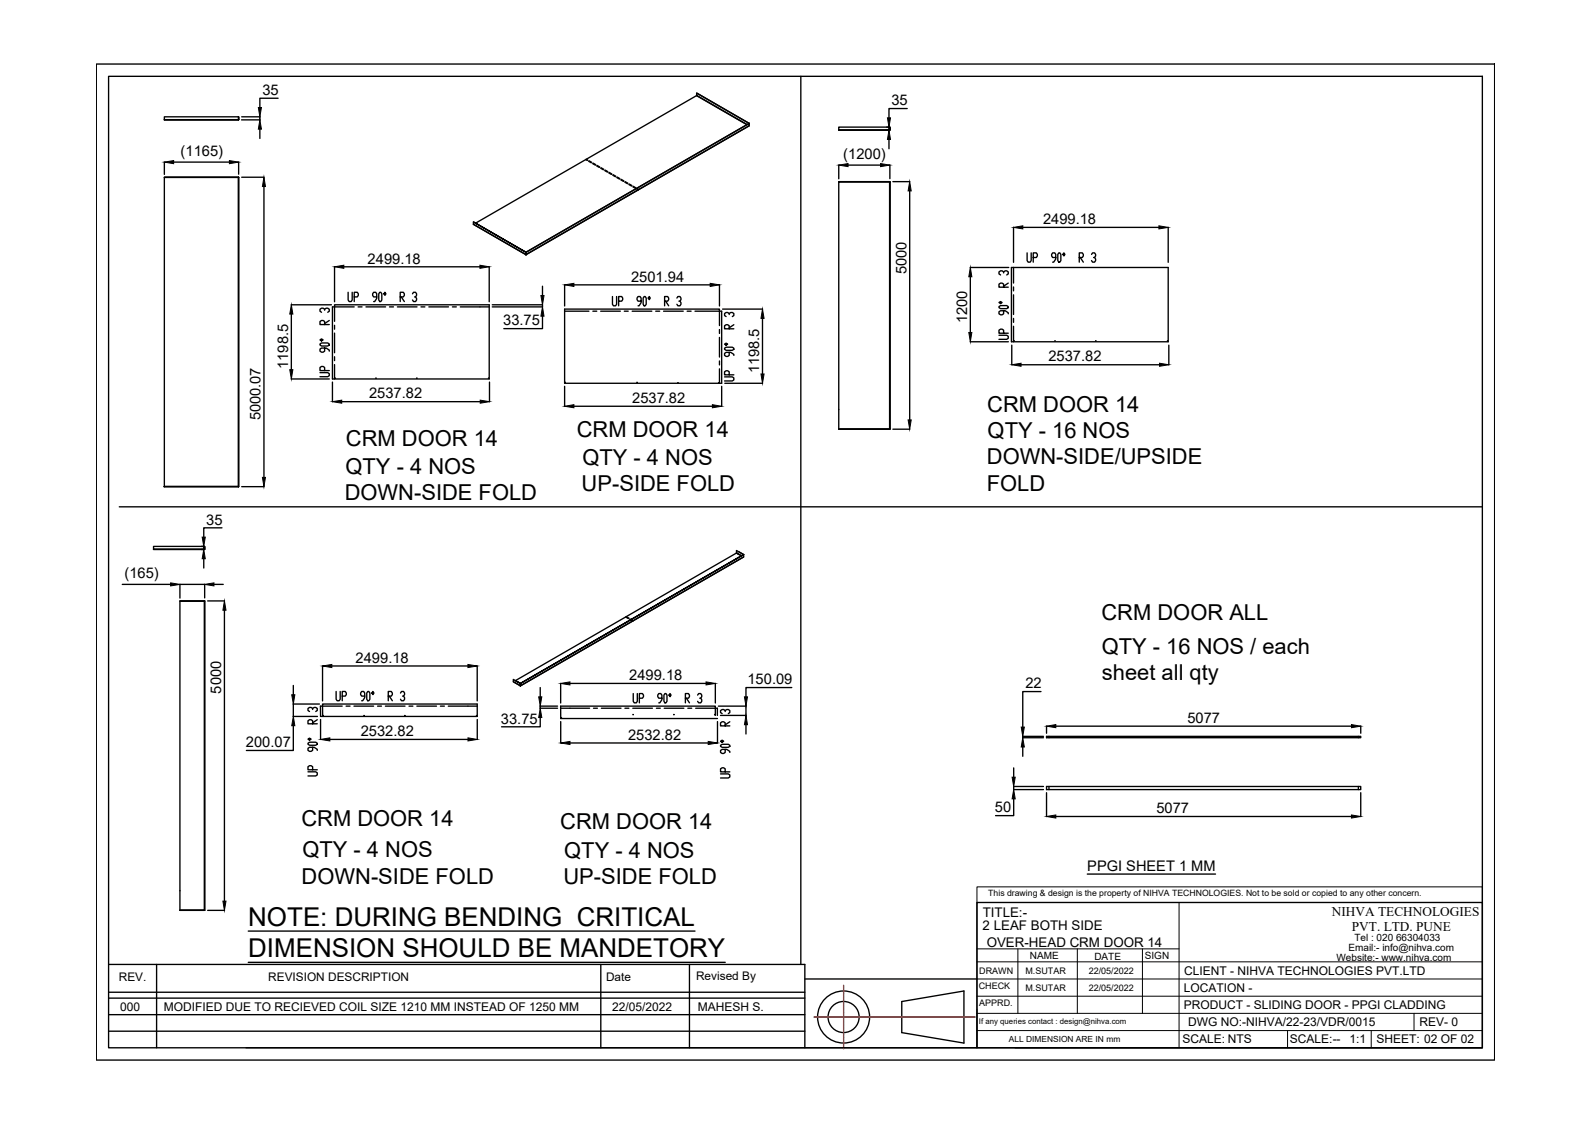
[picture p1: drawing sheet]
<svg xmlns="http://www.w3.org/2000/svg" width="297mm" height="210mm" viewBox="0 0 297 210" stroke-linecap="round" stroke-linejoin="round" font-family="sans-serif">
<!-- layer: 0 -->
<g fill="none" stroke="#000" stroke-width=".25">
<path d="M18 12h261.4v186.1h-261.4zM20.3 14.3h256.8v181.5h-256.8zM52 18.4h-3.4v1.7M130.2 17.8v.1M130.2 17.4l9.8 5.7M149.7 14.3v166M30.7 21.8h13.9v.6h-13.9zM30.7 33.2h13.9M30.7 22.4h.1M30.7 30.3v2.3M30.7 33.1h13.9M32.5 30.3h10.4"/>
<path d="M44.6 33.2v57.8h-13.9M44.6 22.4h-13.9M44.6 21.8v.6zM44.6 33.1v.1M44.6 33.1v57.9M44.6 22.4h.1M44.6 33.1l-13.9 .1v57.8M44.6 30.3v2.3M45.1 22.4h3.5M45.2 21.8h3.4M45.2 33.1h4.2M48.6 21.8v.6"/>
<path d="M48.6 24.1v1.8M49.3 34.9v54.3M109.5 29.8l.3 .2M109.6 29.7l.3 .2M110 30.2l.5 .2M110.1 30l.5 .3M110.8 30.6l.5 .3M110.8 30.5l.6 .3M111.5 31l.5 .3M111.6 30.9l.5 .3M112.3 31.5l.5 .2M112.4 31.3l.5 .3"/>
<path d="M113.1 31.9l.4 .3M113.1 31.8l.5 .3M113.8 32.3l.5 .3M113.9 32.2l.5 .3M114.6 32.8l.5 .2M114.6 32.6l.5 .3M115.3 33.2l.5 .3M115.4 33.1l.5 .3M116.1 33.6l.5 .3M116.1 33.5l.5 .3M116.8 34.1l.5 .2M116.9 34l.5 .2"/>
<path d="M117.6 34.5l.5 .3M117.6 34.4l.5 .3M118.3 34.9l.5 .3M118.4 34.8l.5 .3M119.1 35.4l.2 .1M119.1 35.3l.3 .1M139.6 23.3l-9.4-5.4-41.3 23.8M140 23.1h.1M140 23.1l-9.8-5.7v.4l9.5 5.5M140 23.1l-41.7 24M140 23.5l-41.7 24.1-9.8-5.7M156.8 23.8h9.5v.5h-9.5z"/>
<path d="M156.8 24.3h9.5zM156.8 34h9.5v46.2h-9.5h9.5M156.8 30.8v2.6M158.5 30.9h6.1M165.8 23.8h.4v.5h-.5M166.2 26.1v1.7M166.3 24.3v-.5v.5M166.3 34h-9.5M166.3 34h-9.5v46.2h9.5M166.3 30.8v2.6M166.9 34h3.2M169.6 20.3h-3.4v1.7"/>
<path d="M170.1 35.7v42.8M54.4 57h7.6M54.5 58.7v10.4M60.7 58v-.2l-.3-.2h-.3l-.3 .2v.4l.3 .2M60.7 57.8l.3-.2 .6 .2v.4l-.3 .2M61.6 59.9l-.9 .6M62.5 49.8v6.6M64.3 49.9h25.4M65.1 54.6v1.5l.2 .3h.3l.2-.3v-1.5M66.2 57.4h-4.1v13.4h29.4v-13.8h-29v3.1M66.2 55.5h.6l.2-.3-.2-.6h-.6v1.8M66.9 57.4h.8"/>
<path d="M68.4 57.4h3.7M70.4 55.5h-.5l-.2-.3 .2-.6h.3l.2 .3v.9l-.4 .6h-.1M71 54.6h.2l.2 .3v1.2l-.2 .3h-.2l-.2-.3v-1.2zM72 54.6l.1 .3-.1 .3-.2-.3zM72.8 57.4h.8M74.3 57.4h3.7M74.8 55.5h.6l.2-.3-.2-.6h-.6v1.8M75 55.5l.6 .9M77.1 54.9l.2-.3h.4l.2 .3-.2 .6h-.2M77.7 55.5l.2 .3-.2 .6h-.4l-.2-.3M78.7 57.4h.7M80.2 57.4h3.6"/>
<path d="M84.6 57.4h.7M86 57.4h5.5M88.5 41.5l9.8 5.6zM88.5 41.5v.4l9.8 5.7v-.5M91.5 49.8v6.6M92 57h9.4v.4h-9.4M98.3 47.1v.5M98.3 47.6h.1M98.3 47.1l41.7-24v.4l-41.7 24.1zM101.4 59.1v2.3h-7.2M101.4 53.5v1.7M105.5 58.2h4.6"/>
<path d="M105.5 53.2v4M107.3 53.2h25.5M110.8 58.2h.8M112.3 58.2h3.7M114.5 55.4v1.5l.2 .3h.4l.2-.3v-1.5M115.6 56.3h.6l.2-.3-.2-.6h-.6v1.8M116.7 58.2h.7M118.2 58.2h3.6M119.8 56.3h-.5l-.2-.3 .2-.6h.4l.1 .3v.9l-.3 .6h-.2M120.4 55.4h.2l.2 .3v1.2l-.2 .3h-.2l-.2-.3v-1.2zM121.4 55.4l.2 .3-.2 .3-.2-.3zM122.6 58.2h.7"/>
<path d="M124 58.2h3.7M124.2 56.3h.6l.2-.3-.2-.6h-.6v1.8M124.4 56.3l.6 .9M126.5 55.7l.2-.3h.4l.2 .3v.3l-.2 .3h-.2M127.1 56.3l.2 .3-.2 .6h-.4l-.2-.3M128.4 58.2h.8M129.9 58.2h5v13.4h-29.4v-13.8h29v3.1M134.5 53.2v4M135.1 57.8h7.5M136.3 58.8v-.2l-.3-.2h-.3l-.3 .2v.4l.3 .2M136.3 58.6l.3-.2 .6 .2v.4l-.3 .2M142.5 59.5v10.4"/>
<path d="M181.4 50h7.2M181.4 51.7v10.4M186.7 57.3l.3-.2h1.2l.3 .2v.2l-.3 .2h-1.2l-.3-.2zM186.7 56.5l.3-.1 .3 .1-.3 .2zM187.6 58.1v.6l-.3 .1-.6-.1v-.4l.3-.2h.9l.6 .4v.2M187.6 53.7v-.6l-.3-.2-.6 .2v.6h1.8M187.6 51v-.2l-.3-.2h-.3l-.3 .2v.4l.3 .2M187.6 50.8l.3-.2h.3l.3 .2v.4l-.3 .2M188.5 52.9l-.9 .6M189.1 50h29.3v13.9h-29.3zM189.5 42.5v6.5M189.5 50v2.9"/>
<path d="M189.5 53.6v.8M189.5 55.1v3.7M189.5 59.5v.8M191.2 42.5h25.4M192 47.3v1.4l.2 .3h.4l.2-.3v-1.4M193.1 48.1h.6l.2-.3-.2-.5h-.6v1.7M197.4 48.1h-.6l-.2-.3 .2-.5h.4l.2 .3v.8l-.4 .6h-.2M197.9 47.3h.2l.2 .3v1.1l-.2 .3h-.2l-.2-.3v-1.1zM198.9 47.3l.2 .3-.2 .2-.2-.2zM201.8 48.1h.5l.2-.3-.2-.5h-.5v1.7M201.9 48.1l.6 .9M204 47.6l.2-.3h.4l.2 .3-.2 .5h-.2"/>
<path d="M204.6 48.1l.2 .3-.2 .6h-.4l-.2-.3M218.4 42.5v6.5M54.4 70.8h7.2M59.8 69.6h1.5l.3 .2v.4l-.3 .2h-1.5M59.8 64.3l.3-.2h1.2l.3 .2v.2l-.3 .2h-1.2l-.3-.2zM59.8 63.5l.3-.2 .3 .2-.3 .2zM60.7 69.3v-.6l-.3-.2-.6 .2v.6h1.8M60.7 65.1v.5l-.3 .2-.6-.2v-.4l.3-.1h.9l.6 .3v.2M60.7 60.7v-.6l-.3-.2-.6 .2v.6h1.8M62.1 71.4v3.7M62.5 60.8v.7M62.5 62.3v3.6"/>
<path d="M62.5 66.7v.7M62.5 68.1v2.7M63.9 75.1h25.9M91.5 71.4v3.7M105.5 72.2v3.7M107.3 75.9h25.9M134.5 61.6v.7M134.5 63.1v3.6M134.5 67.5v.7M134.5 68.9v2.7M134.9 72.2v3.7M135.4 70.4h1.5l.3 .2v.4l-.3 .2h-1.5"/>
<path d="M135.4 65.1l.3-.2h1.2l.3 .2v.2l-.3 .2h-1.2l-.3-.2zM135.4 64.3l.3-.2 .3 .2-.3 .2zM135.5 71.6h7.1M136.3 70.1v-.6l-.3-.2-.6 .2v.6h1.8M136.3 65.9v.5l-.3 .2-.6-.2v-.3l.3-.2h.9l.6 .3v.2M136.3 61.5v-.6l-.3-.2-.6 .2v.6h1.8M137.2 60.7l-.9 .6M156.8 76.5v.1M181.4 63.9h7.1M186.7 62.7h1.5l.3 .2v.3l-.3 .2h-1.5M187.6 62.3v-.6l-.3-.2-.6 .2v.6h1.8M189.1 64.5v3.7"/>
<path d="M189.5 61v2.9M190.9 68.2h25.9M218.5 64.5v3.7M22.3 94.7h254.8M41.5 98.7h-3.4v1.7M44.5 90.9l.1 .1M44.5 90.9h.1M44.5 90.9l-13.8 .1M44.6 91h.1M45.2 91h4.2M166.3 80.2v-46.2v46.2M166.3 80.2h.1"/>
<path d="M166.9 80.2h3.2M22.9 109.2h9M28.7 102.1h9.5v.6h-9.5zM28.7 102.7h9.5zM33.6 112.3h4.6v57.8M37.7 102.1h.4v.6h-.5M38.1 104.4v1.8M38.2 112.3l-4.6 .1M38.2 102.7v-.6l.1 .6M38.3 112.3l-4.7 .1v57.8M38.3 111.8v-2.6h-4.7v2.6M38.8 112.3h3.2"/>
<path d="M40 109.2h1.7M42 114.1v54.3M117 115.3l.5 .3M117.1 115.3l.5 .3M117.7 115.8l.6 .3M117.8 115.7l.6 .3M137.7 103.3l.4 .3M137.7 103.3v-.4l1.3 .8M137.7 103.3l.9 .6M138.1 103.1l.9 .6M138.6 103.9l-.9-.5-41.3 23.8 .9 .5-1.3-.7v.4l1.3 .8M139 103.7l-41.7 24v.5v-.5l41.7-24v.4l-41.7 24.1"/>
<path d="M139 104.1l-41.7 24.1M139 103.7h.1M54.8 135.6v4.7h-8.7M54.8 128.1v1.8M57.6 138.9l.3-.2h1.1l.3 .2v.2l-.3 .2h-1.1l-.3-.2zM57.6 138.2l.3-.2 .3 .2-.3 .1zM58.4 139.7v.6l-.2 .1-.6-.1v-.4l.3-.2h.8l.6 .4v.2M58.4 135.3v-.6l-.2-.2-.6 .2v.6h1.7M58.4 132.6v-.2l-.2-.2h-.3l-.3 .2v.4l.3 .2M58.4 132.4l.3-.2 .6 .2v.4l-.3 .2M59.3 134.5l-.9 .6M59.7 131.6h-4.9v2.3h4.5"/>
<path d="M59.9 134.5v3.7M60.3 124.5v6.5M61.7 138.2h25.8M62 124.5h25.5M62.8 129.2v1.5l.2 .3h.4l.2-.3v-1.5M64 132h-4.1v1.9h29.3v-2.3h-28.9v2.3M64 130.1h.5l.2-.3-.2-.6h-.5v1.8M64.7 132h.7M66.2 132h3.6M68.2 130.1h-.6l-.2-.3 .2-.6h.4l.2 .3v.9l-.4 .6h-.2M68.7 129.2h.3l.1 .3v1.2l-.1 .3h-.3l-.1-.3v-1.2zM69.7 129.2l.2 .3-.2 .3-.2-.3z"/>
<path d="M70.6 132h.7M72 132h3.7M72.6 130.1h.6l.1-.3-.1-.6h-.6v1.8M72.8 130.1l.5 .9M74.9 129.5l.2-.3h.3l.2 .6-.2 .3h-.2M75.4 130.1l.2 .3-.2 .6h-.3l-.2-.3M76.5 132h.7M77.9 132h3.7M82.3 132h.8M83.8 132h5.4M89.2 124.5v6.5M89.2 134.5v3.7"/>
<path d="M96 127.4l1.3 .8M97.3 127.7v.5zM97.3 128.2h.1M101 134.1v1.7h-7.2M101 128.5v1.7M104.2 132h-3.2v.4h3.2M104.8 132.4h5.4M104.8 127.7v3.7M104.8 134.9v4M106.5 127.7h25.5M106.6 138.9h25.8M110.9 132.4h.8"/>
<path d="M112.4 132.4h3.7M116.8 132.4h.8M118.3 132.4h3.7M118.4 129.6v1.5l.2 .3h.3l.2-.3v-1.5M119.5 130.5h.6l.2-.3-.2-.6h-.6v1.8M122.7 132.4h.7M123.7 130.5h-.6l-.1-.3 .1-.6h.4l.2 .3v.9l-.4 .6h-.2M124.2 132.4h3.6M124.3 129.6h.2l.2 .3v1.2l-.2 .3h-.2l-.2-.3v-1.2zM125.3 129.6l.1 .3-.1 .3-.2-.3zM128.1 130.5h.6l.2-.3-.2-.6h-.6v1.8M128.3 130.5l.6 .9"/>
<path d="M128.6 132.4h.7M130 132.4h4.1v1.3M130.4 129.9l.2-.3h.4l.2 .6-.2 .3h-.2M131 130.5l.2 .3-.2 .6h-.4l-.2-.3M133.7 133.7v-1.7h-28.9v2.3h29.3M133.7 127.7v3.7M134.1 134.9v4M134.3 132h5.2l-.1 1.7h-4.7M134.7 139.3l.3-.2h1.1l.3 .2v.2l-.3 .2h-1.1l-.3-.2zM134.7 138.5l.3-.2 .3 .2-.3 .2zM135.6 135.7v-.6l-.3-.2-.6 .2v.6h1.7M135.6 133v-.2l-.3-.2-.6 .2v.4l.3 .2"/>
<path d="M135.6 132.8l.3-.2 .5 .2v.4l-.3 .2M136.4 134.9l-.8 .6M139.4 135.5v1.7M148 128.5h-8.6v1.7M191.2 139.6v1.8M194.6 129.3h-3.4v6.6M195.1 137.6h-3.9v.3h3.9M195.6 137.6h58.8v.3h-58.8zM195.6 135.7v1.4M196.1 137.6v.3M197.4 135.7h55.2M253.9 137.6v.3"/>
<path d="M254.4 135.7v1.4M57.6 144.3h1.4l.3 .2v.3l-.3 .2h-1.4M58.4 143.9v-.6l-.2-.2-.6 .2v.6h1.7M134.7 144.7h1.4l.3 .1v.4l-.3 .2h-1.4M135.6 144.3v-.6l-.3-.2-.6 .2v.6h1.7M135.6 140.1v.5l-.3 .2-.6-.2v-.3l.3-.2h.9l.5 .4v.1M189.5 147h5.6M189.5 147.6h5.6M189.5 149.3v3.2h-3.4M189.5 143.5v1.8M189.5 147v.6M195.6 147h58.8v.6h-58.8z"/>
<path d="M195.6 148.2v4.4M196.1 147v.6M197.4 152.6h55.2M253.9 147v.6M254.4 148.2v4.4M33.6 170.1l4.6 .1M33.6 166.5h.1M33.6 170.1h4.6M38.2 170.1l-4.6 .1M38.2 170.1l.1-57.8-.1 57.9M38.2 170.1h.1M38.8 170.2h3.2"/>
<path d="M46.4 174h83.5M46.4 179.9h89.2M182.6 168.7h94.5v27.1h-94.5zM203.3 163.4h23.9M20.3 180.3h130.2v15.5h-104.5M20.3 192.7h130.2M20.3 185.5h130.2M20.3 189.7h130.2M20.3 186.6h130.2M29.3 180.3v15.5M112.3 180.3v15.5M128.9 180.3v15.5"/>
<path d="M150.5 195.8h32.1M150.5 183h32.1M168.6 187.2l11.6-2v9.8l-11.6-2zM189.8 195.8h87.3"/>
<circle cx="62.6" cy="70.7" r=".03"/>
<circle cx="70.3" cy="70.7" r=".03"/>
<circle cx="77.9" cy="70.7" r=".03"/>
<circle cx="91.3" cy="70.7" r=".03"/>
<circle cx="105.7" cy="71.5" r=".03"/>
<circle cx="119.1" cy="71.5" r=".03"/>
<circle cx="126.7" cy="71.5" r=".03"/>
<circle cx="134.4" cy="71.5" r=".03"/>
<circle cx="189.6" cy="63.7" r=".03"/>
<circle cx="197.2" cy="63.7" r=".03"/>
<circle cx="204.8" cy="63.7" r=".03"/>
<circle cx="218.3" cy="63.7" r=".03"/>
<circle cx="60.4" cy="133.8" r=".03"/>
<circle cx="68" cy="133.8" r=".03"/>
<circle cx="75.7" cy="133.8" r=".03"/>
<circle cx="89.1" cy="133.8" r=".03"/>
<circle cx="104.9" cy="134.1" r=".03"/>
<circle cx="118.3" cy="133.6" r=".03"/>
<circle cx="126" cy="133.6" r=".03"/>
<circle cx="133.6" cy="133.6" r=".03"/>
<circle cx="157.7" cy="190.1" r="4.9"/>
<circle cx="157.7" cy="190.1" r="2.91"/>
</g>
<g fill="none" stroke="#000" stroke-width=".19">
<path d="M182.6 165.8h94.5v2.9h-94.5zM182.6 179.8h94.5M182.6 168.7v27.1M182.6 177.4h37.8M184.2 168.7h92.9M190.3 177.4v12M201.4 177.4v12M213.6 177.4v12M220.4 168.7v27.1M182.6 189.4h94.5M182.6 186.2h94.5M182.6 183h94.5"/>
<path d="M182.6 192.6h94.5M240.7 192.6v3.2M256.3 192.6v3.2M264.3 189.4v3.2"/>
</g>
<g fill="none" stroke="#f00" stroke-width=".25">
<path d="M152.2 190.1h.2M152.5 190.1h.1M152.7 190.1h.3M153.1 190.1h.1M153.2 190.1h.4M153.7 190.1h.1M153.8 190.1h.4M154.3 190.1h.1M154.4 190.1h.4M154.9 190.1h.1M155 190.1h.4M155.4 190.1h.1"/>
<path d="M155.6 190.1h.4M156 190.1h.1M156.2 190.1h.3M156.6 190.1h.1M156.8 190.1h.3M157.2 190.1h.1M157.4 190.1h.3M157.7 184.2v.2M157.7 184.5v.1M157.7 184.6v.4M157.7 185.1h.1M157.7 185.2v.4"/>
<path d="M157.7 185.7h.1M157.7 185.8v.4M157.7 186.2v.1M157.7 186.4v.4M157.7 186.8v.1M157.7 187v.3M157.7 187.4v.1M157.7 187.6v.3M157.7 188v.1M157.7 188.2v.3M157.7 188.6v.1M157.7 188.7v.4"/>
<path d="M157.7 189.2v.1M157.7 189.3v.4M157.7 189.8h.1M157.7 189.9v.4M157.7 190.4h.1M157.7 190.5v.4M157.7 190.9v.1M157.7 191.1v.4M157.7 191.5v.1M157.7 191.7v.3M157.7 192.1v.1M157.7 192.3v.3"/>
<path d="M157.7 192.7v.1M157.7 192.8v.4M157.7 193.3v.1M157.7 193.4v.4M157.7 193.9v.1M157.7 194v.4M157.7 194.5h.1M157.7 194.6v.4M157.7 195.1h.1M157.7 195.2v.4M157.7 195.6v.1M157.7 195.8v.2"/>
<path d="M157.8 190.1h.1M157.9 190.1h.4M158.4 190.1h.1M158.5 190.1h.4M159 190.1h.1M159.1 190.1h.4M159.6 190.1h.1M159.7 190.1h.4M160.1 190.1h.1M160.3 190.1h.4M160.7 190.1h.1M160.9 190.1h.3"/>
<path d="M161.3 190.1h.1M161.5 190.1h.3M161.9 190.1h.1M162.1 190.1h.3M162.5 190.1h.1M162.6 190.1h.4M163.1 190.1h.1M163.2 190.1h.4M163.7 190.1h.1M163.8 190.1h.4M164.3 190.1h.1M164.4 190.1h.4"/>
<path d="M164.8 190.1h.1M165 190.1h.4M165.4 190.1h.1M165.6 190.1h.4M166 190.1h.1M166.2 190.1h.3M166.6 190.1h.1M166.8 190.1h.3M167.2 190.1h.1M167.3 190.1h.4M167.8 190.1h.1M167.9 190.1h.4"/>
<path d="M168.4 190.1h.1M168.5 190.1h.4M169 190.1h.1M169.1 190.1h.4M169.6 190.1h.1M169.7 190.1h.4M170.1 190.1h.1M170.3 190.1h.4M170.7 190.1h.1M170.9 190.1h.3M171.3 190.1h.1M171.5 190.1h.3"/>
<path d="M171.9 190.1h.1M172.1 190.1h.3M172.5 190.1h.1M172.6 190.1h.4M173.1 190.1h.1M173.2 190.1h.4M173.7 190.1h.1M173.8 190.1h.4M174.3 190.1h.1M174.4 190.1h.4M174.8 190.1h.1M175 190.1h.4"/>
<path d="M175.4 190.1h.1M175.6 190.1h.3M176 190.1h.1M176.2 190.1h.3M176.6 190.1h.1M176.8 190.1h.3M177.2 190.1h.1M177.3 190.1h.4M177.8 190.1h.1M177.9 190.1h.4M178.4 190.1h.1M178.5 190.1h.4"/>
<path d="M179 190.1h.1M179.1 190.1h.4M179.5 190.1h.1M179.7 190.1h.4M180.1 190.1h.1M180.3 190.1h.3M180.7 190.1h.1M180.9 190.1h.3M181.3 190.1h.1M181.5 190.1h.3M181.9 190.1h.1M182 190.1h.3"/>
</g>
<g fill="#000" stroke="#000" stroke-width=".19">
<path d="M30.7 30.3l1.8-.3v.6zM42.9 30l1.7 .3-1.7 .3zM48.6 22.4l.3 1.7h-.6zM48.3 20.1h.6l-.3 1.7zM49.3 33.1l.3 1.8h-.5zM156.8 30.9l1.7-.3v.5zM164.6 30.6l1.7 .3-1.7 .2zM166.2 24.3l.3 1.8h-.6zM165.9 22h.6l-.3 1.8zM170.1 34l.2 1.7h-.5zM54.5 57l.2 1.7h-.5zM62.5 49.9l1.8-.3v.6z"/>
<path d="M89.7 49.6l1.8 .3-1.8 .3zM101.1 55.2h.6l-.3 1.8zM101.4 57.4l.3 1.7h-.6zM105.5 53.2l1.8-.2v.5zM132.8 53l1.7 .2-1.7 .3zM142.5 57.8l.3 1.7h-.5zM181.4 50l.3 1.7h-.6zM189.5 42.5l1.7-.3v.6zM216.6 42.2l1.8 .3-1.8 .3zM54.2 69.1h.5l-.2 1.7zM62.1 75.1l1.8-.3v.6zM89.8 74.8l1.7 .3-1.7 .3z"/>
<path d="M105.5 75.9l1.8-.3v.6zM133.2 75.6l1.7 .3-1.7 .3zM142.3 69.9h.5l-.3 1.7zM169.8 78.5h.5l-.2 1.7zM181.1 62.1h.6l-.3 1.8zM189.1 68.2l1.8-.3v.6zM216.8 67.9l1.7 .3-1.7 .3zM49.1 89.2h.5l-.3 1.8zM31.9 108.9l1.7 .3-1.7 .3zM38.1 102.7l.3 1.7h-.6zM37.8 100.4h.6l-.3 1.7zM38.3 109.2l1.7-.3v.6z"/>
<path d="M42 112.3l.2 1.8h-.5zM54.5 129.9h.6l-.3 1.7zM54.8 133.9l.3 1.7h-.6zM59.9 138.2l1.8-.3v.6zM60.3 124.5l1.7-.3v.6zM87.5 124.2l1.7 .3-1.7 .3zM87.5 137.9l1.7 .3-1.7 .3zM100.7 130.2h.6l-.3 1.8zM101 132.4l.3 1.7h-.6zM104.8 127.7l1.7-.2v.5zM104.8 138.9l1.8-.3v.6zM132 127.5l1.7 .2-1.7 .3z"/>
<path d="M132.4 138.6l1.7 .3-1.7 .3zM139.4 133.7l.3 1.8h-.5zM139.2 130.2h.5l-.3 1.8zM191.2 137.9l.3 1.7h-.6zM190.9 135.9h.6l-.3 1.7zM195.6 135.7l1.8-.3v.6zM252.6 135.4l1.8 .3-1.8 .3zM189.2 145.3h.6l-.3 1.7zM189.5 147.6l.3 1.7h-.6zM195.6 152.6l1.8-.3v.6zM252.6 152.3l1.8 .3-1.8 .3zM41.7 168.4h.5l-.2 1.8z"/>
</g>
<g font-size="4.8">
<text x="46.4" y="173">NOTE: DURING BENDING CRITICAL</text>
<text x="46.4" y="178.8">DIMENSION SHOULD BE MANDETORY</text>
</g>
<g font-size="4.1">
<text x="184.6" y="77">CRM DOOR 14</text>
<text x="64.7" y="83.3">CRM DOOR 14</text>
<text x="107.8" y="81.7">CRM DOOR 14</text>
<text x="184.6" y="81.9">QTY - 16 NOS</text>
<text x="64.6" y="88.5">QTY - 4 NOS</text>
<text x="108.9" y="86.9">QTY - 4 NOS</text>
<text x="184.5" y="86.8">DOWN-SIDE/UPSIDE</text>
<text x="64.4" y="93.5">DOWN-SIDE FOLD</text>
<text x="108.7" y="91.8">UP-SIDE FOLD</text>
<text x="184.5" y="91.7">FOLD</text>
<text x="205.9" y="115.9">CRM DOOR ALL</text>
<text x="205.9" y="122.3">QTY - 16 NOS / each</text>
<text x="206" y="127.1">sheet all qty</text>
<text x="56.3" y="154.3">CRM DOOR 14</text>
<text x="104.7" y="155">CRM DOOR 14</text>
<text x="56.5" y="160.2">QTY - 4 NOS</text>
<text x="105.5" y="160.4">QTY - 4 NOS</text>
<text x="56.4" y="165.2">DOWN-SIDE FOLD</text>
<text x="105.3" y="165.3">UP-SIDE FOLD</text>
</g>
<g font-size="2.7">
<text x="49" y="17.7">35</text>
<text x="166.6" y="19.7">35</text>
<text x="33.8" y="29.1">(1165)</text>
<text x="157.6" y="29.7">(1200)</text>
<text x="195" y="41.9">2499.18</text>
<text x="68.7" y="49.3">2499.18</text>
<text x="118" y="52.6">2501.94</text>
<text x="169.4" y="51.3" transform="rotate(-90 169.4 51.3)">5000</text>
<text x="94.1" y="60.8">33.75</text>
<text x="180.8" y="60.5" transform="rotate(-90 180.8 60.5)">1200</text>
<text x="53.8" y="69" transform="rotate(-90 53.8 69)">1198.5</text>
<text x="141.9" y="69.8" transform="rotate(-90 141.9 69.8)">1198.5</text>
<text x="196" y="67.6">2537.82</text>
<text x="69" y="74.5">2537.82</text>
<text x="118.2" y="75.3">2537.82</text>
<text x="48.7" y="78.6" transform="rotate(-90 48.7 78.6)">5000.07</text>
<text x="38.6" y="98">35</text>
<text x="23.3" y="108.1">(165)</text>
<text x="66.5" y="123.9">2499.18</text>
<text x="41.3" y="129.6" transform="rotate(-90 41.3 129.6)">5000</text>
<text x="117.6" y="127.1">2499.18</text>
<text x="139.7" y="127.9">150.09</text>
<text x="191.7" y="128.7">22</text>
<text x="67.4" y="137.6">2532.82</text>
<text x="93.7" y="135.2">33.75</text>
<text x="222" y="135.1">5077</text>
<text x="46" y="139.7">200.07</text>
<text x="117.4" y="138.3">2532.82</text>
<text x="186" y="151.8">50</text>
<text x="216.2" y="152">5077</text>
<text x="203.3" y="162.8">PPGI SHEET 1 MM</text>
</g>
<g font-size="2.5">
<text x="183.7" y="173.9">2 LEAF BOTH SIDE</text>
<text x="183.7" y="171.4">TITLE:-</text>
<text x="249" y="171.3">NIHVA TECHNOLOGIES</text>
<text x="184.5" y="176.9">OVER-HEAD CRM DOOR 14</text>
<text x="252.7" y="174.1">PVT. LTD. PUNE</text>
</g>
<g font-size="2.2">
<text x="22.2" y="183.4">REV.</text>
<text x="50.1" y="183.4">REVISION DESCRIPTION</text>
<text x="113.3" y="183.4">Date</text>
<text x="130.1" y="183.2">Revised By</text>
<text x="221.3" y="185.4">LOCATION -</text>
<text x="221.3" y="182.2">CLIENT - NIHVA TECHNOLOGIES PVT.LTD</text>
<text x="22.5" y="189">000</text>
<text x="30.6" y="189">MODIFIED DUE TO RECIEVED COIL SIZE 1210 MM INSTEAD OF 1250 MM</text>
<text x="114.4" y="189">22/05/2022</text>
<text x="130.4" y="189.1">MAHESH S.</text>
<text x="221.3" y="188.6">PRODUCT - SLIDING DOOR - PPGI CLADDING</text>
<text x="222.1" y="191.8">DWG NO:-NIHVA/22-23/VDR/0015</text>
<text x="265.4" y="191.8">REV- 0</text>
<text x="221" y="195">SCALE: NTS</text>
<text x="241.1" y="195">SCALE:--</text>
<text x="252.2" y="195">1:1</text>
<text x="257.3" y="195">SHEET: 02 OF 02</text>
</g>
<g font-size="1.9">
<text x="192.5" y="179.3">NAME</text>
<text x="204.6" y="179.4">DATE</text>
<text x="214" y="179.2">SIGN</text>
<text x="249.8" y="179.6">Website:- www.nihva.com</text>
<text x="252.1" y="177.8">Email:- info@nihva.com</text>
<text x="253.2" y="176">Tel : 020 66304033</text>
</g>
<g font-size="1.7">
<text x="183" y="184.9">CHECK</text>
<text x="183" y="182.1">DRAWN</text>
<text x="191.7" y="185.2">M.SUTAR</text>
<text x="191.7" y="182">M.SUTAR</text>
<text x="203.5" y="182">22/05/2022</text>
<text x="203.5" y="185.2">22/05/2022</text>
<text x="183" y="188.1">APPRD.</text>
</g>
<g font-size="1.6">
<text x="184.7" y="167.6">This drawing &amp; design is the property of NIHVA TECHNOLOGIES. Not to be sold or copied to any other concern.</text>
<text x="188.6" y="194.8">ALL DIMENSION ARE IN mm</text>
</g>
<text font-size="1.5" x="183" y="191.4">If any queries contact : design@nihva.com</text>
</svg>
